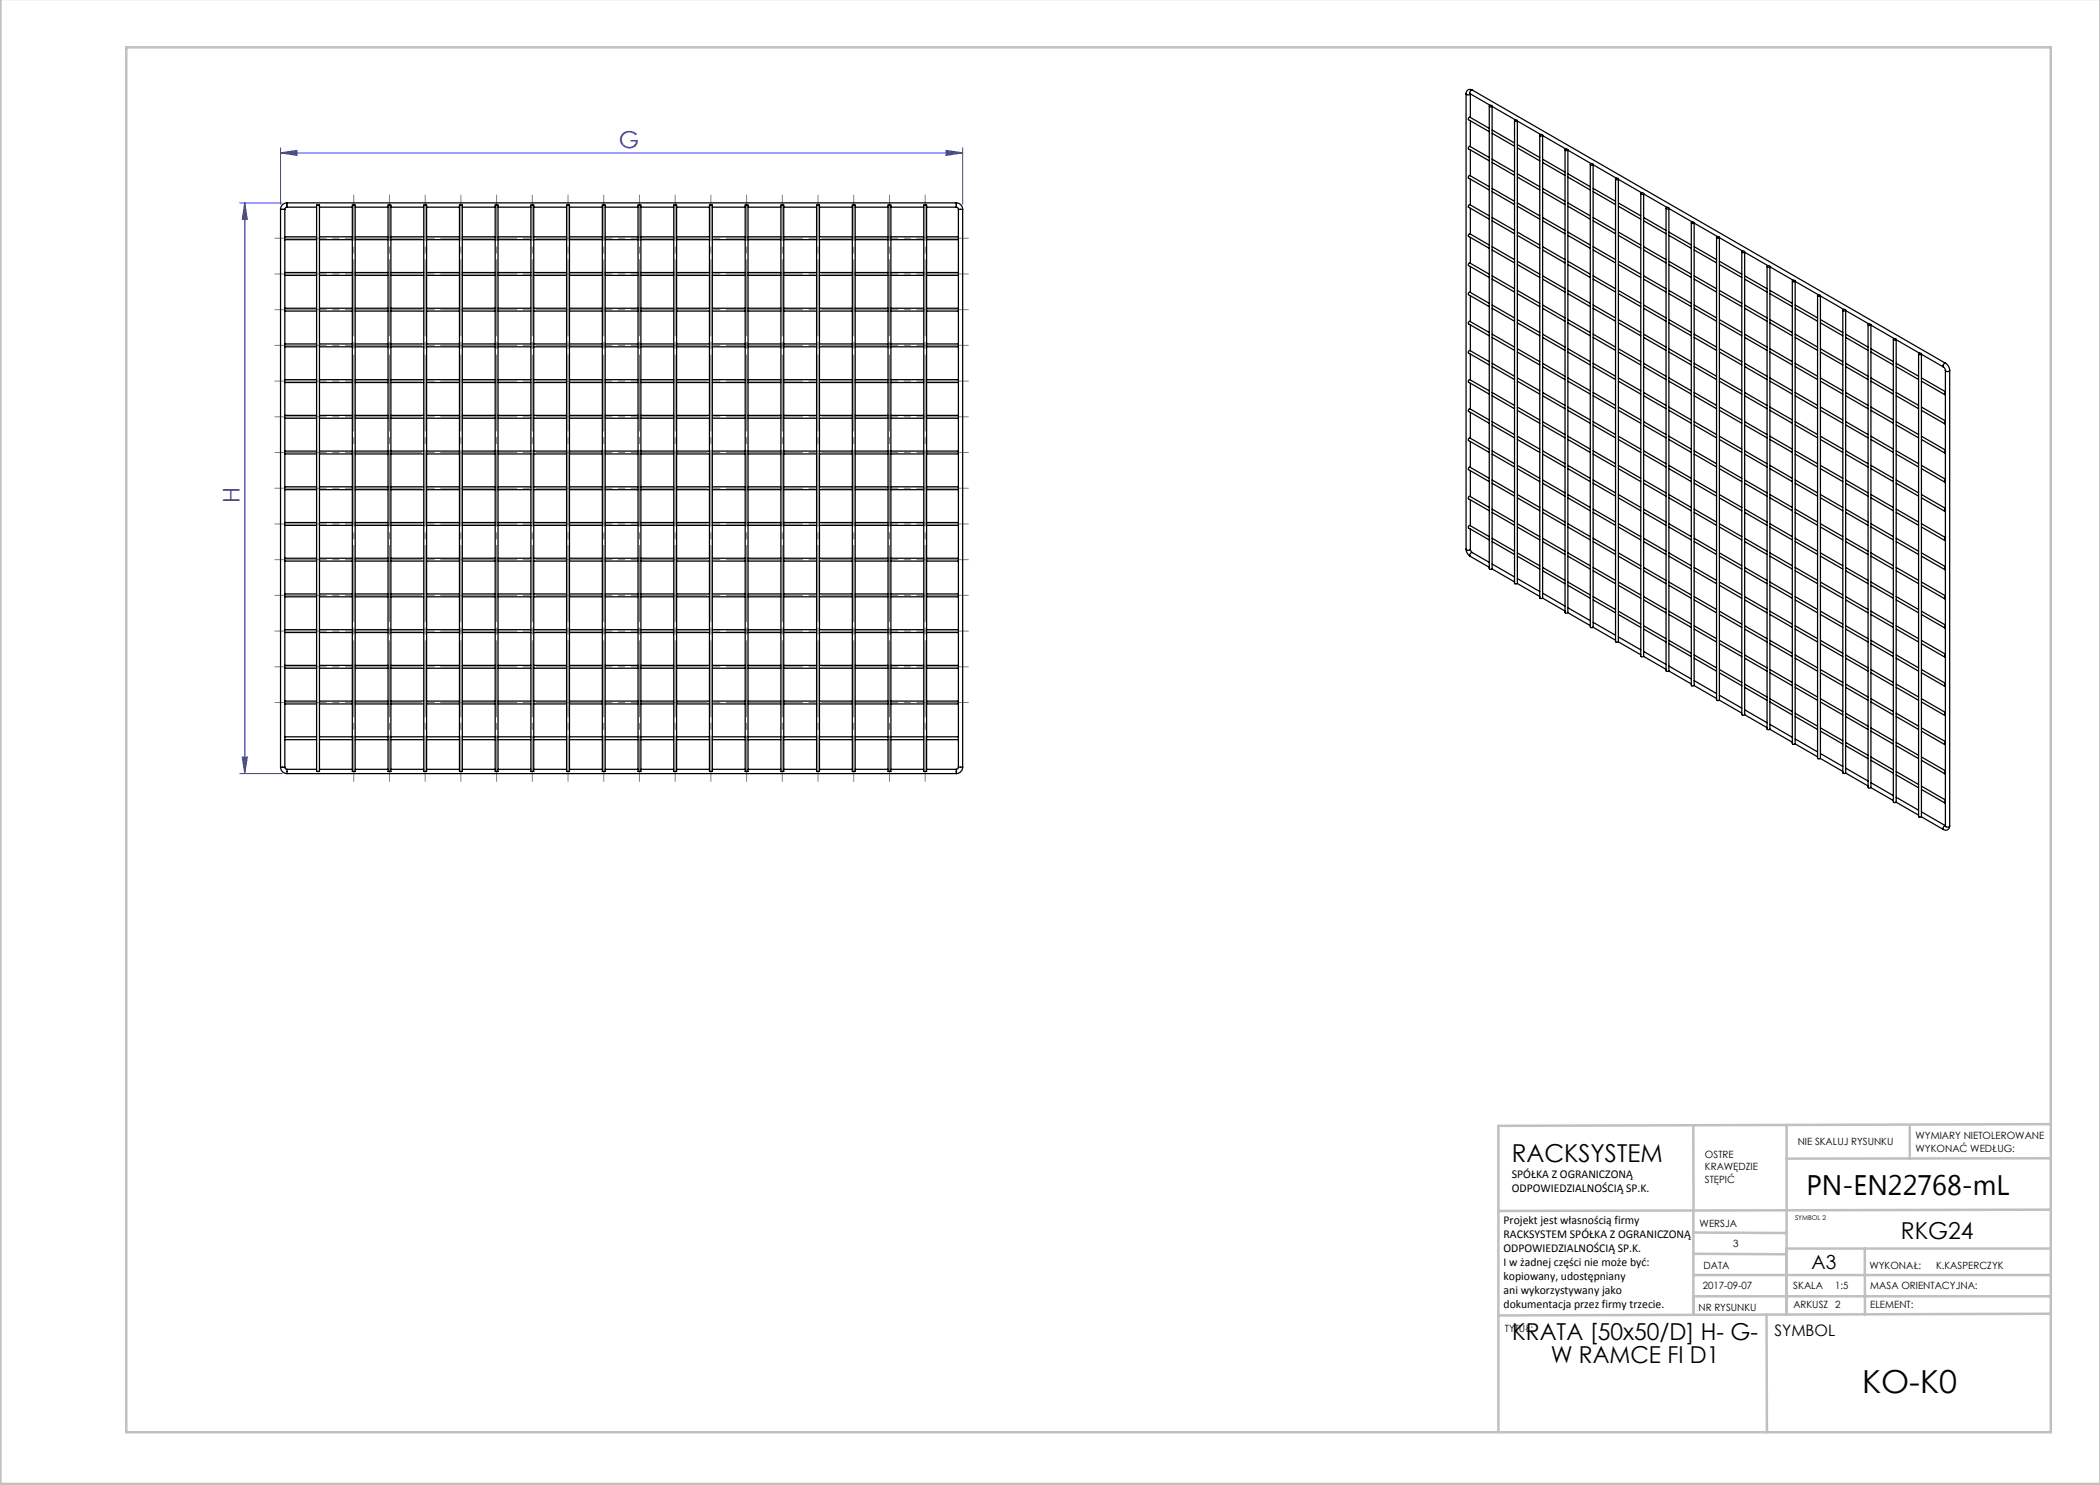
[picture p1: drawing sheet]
<svg xmlns="http://www.w3.org/2000/svg" width="420mm" height="297mm" viewBox="0 0 420 297" stroke-linecap="round" stroke-linejoin="round" font-family="sans-serif">
<g fill="none" stroke="#c0c0c0" stroke-width=".5">
<path d="M.1 -.1v296.9h419.9M25.2 9.5h385v276.9h-385zM338.7 225.2v16.9M357.3 225v37.9M382 225.4v6.3M410.1 224.8l-110.4 .4v61.2M410.1 231.7h-52.8M338.7 259.3h71.5M338.7 255h71.5M338.7 250.8l18.6 .1M338.7 246.5l18.6 .1M338.7 242.1v20.9"/>
<path d="M373 249.7v13.2M410.1 241.9l-110.4 .3M410.2 249.7h-52.9v13.2M353.3 262.9l.1 23.5M410.2 262.7l-110.5 .4"/>
</g>
<path d="M56.1 30.6l3.3-.5v1zM56.1 29.6v11.3M56.1 30.6h136.4M189.2 30.1l3.3 .5-3.3 .5zM192.5 29.6v11.3M48 40.6h8.4M49 40.6v114.1M49 40.6l.5 3.3h-1.1zM48 154.7h8.4M48.4 151.4h1.1l-.5 3.3z" fill="none" stroke="#00f" stroke-width=".2"/>
<g fill="none" stroke="#808080" stroke-width=".2" stroke-dasharray="15.2 1.3 1.3 1.3" stroke-dashoffset="6.1">
<path d="M70.7 156.3v-117.3M77.9 156.3v-117.3M85 156.3v-117.3M92.2 156.3v-117.3M99.3 156.3v-117.3M106.5 156.3v-117.3M113.6 156.3v-117.3M120.7 156.3v-117.3M127.9 156.3v-117.3M135 156.3v-117.3M142.2 156.3v-117.3M149.3 156.3v-117.3"/>
<path d="M156.5 156.3v-117.3M163.6 156.3v-117.3M170.7 156.3v-117.3M177.9 156.3v-117.3M185 156.3v-117.3"/>
</g>
<g fill="none" stroke="#808080" stroke-width=".2" stroke-dasharray="15.2 1.3 1.3 1.3" stroke-dashoffset="4.9">
<path d="M55 54.8h138.7M55 47.6h138.7M55 76.2h138.7M55 69.1h138.7M55 61.9h138.7M55 97.6h138.7M55 90.5h138.7M55 83.4h138.7M55 119.1h138.7M55 111.9h138.7M55 104.8h138.7M55 133.4h138.7"/>
<path d="M55 126.2h138.7M55 140.5h138.7"/>
</g>
<g fill="#00f">
<path d="M56.1 30.6l3.3-.5v1zM189.2 30.1l3.3 .5-3.3 .5z"/>
<path d="M48.4 151.4h1.1l-.5 3.3zM49 40.6l.5 3.3h-1.1z"/>
</g>
<g fill="none" stroke="#000" stroke-width=".25">
<path d="M293.2 18.7a.51 .51 0 0 0 .9 .1v4.7M293.2 18.7v91.1M294 18.7v.1M294 18.8l4 2.3M294.5 18a.79 .79 0 0 0-.9 0 .79 .79 0 0 0-.4 .7M294.5 18a.49 .49 0 0 0-.5 .8M294.5 18l94.6 54.7M294.1 24.2v5.1M294.1 30v5.2M294.1 35.8v5.2M297.9 21.2v92.5a.33 .33 0 0 0 .5 0v-92.5M297.9 37.3l-3.9-2.2a.33 .33 0 0 0-.3 .5l4.2 2.4"/>
<path d="M297.9 31.5l-3.9-2.2a.33 .33 0 0 0-.3 .5l4.2 2.4M297.9 25.7l-3.9-2.3a.33 .33 0 0 0-.3 .5l4.2 2.4M297.9 21.2a.25 .25 0 0 1 .3-.2 .25 .25 0 0 1 .1 .3h-.4zM298.4 21.3l4.7 2.7M298.4 37.7l4.5 2.6M298.4 38.3l4.5 2.6M298.4 31.8l4.5 2.6M298.4 32.5l4.5 2.6M298.4 26l4.5 2.6M298.4 26.7l4.5 2.6M302.9 24.1v92.5a.33 .33 0 0 0 .6 0v-92.5M302.9 24.1a.25 .25 0 0 1 .3-.2 .25 .25 0 0 1 .2 .3l-.3 .1z"/>
<path d="M303.5 24.2l4.6 2.7M303.5 34.8l4.5 2.5M303.5 35.4l4.5 2.6M303.5 28.9l4.5 2.6M303.5 29.6l4.5 2.6M308 27v92.5a.33 .33 0 0 0 .5 0v-92.5M308 27a.25 .25 0 0 1 .3-.1 .25 .25 0 0 1 .1 .3h-.3zM308.5 27.1l4.7 2.7M308.5 37.7l4.5 2.6M308.5 38.3l4.5 2.6M308.5 31.8l4.5 2.6M308.5 32.5l4.5 2.6"/>
<path d="M313 30v92.5a.33 .33 0 0 0 .6 0v-92.5M313 29.9a.25 .25 0 0 1 .3-.1 .25 .25 0 0 1 .2 .3h-.4zM313.6 30l4.6 2.7M313.6 34.8l4.5 2.5M313.6 35.4l4.5 2.6M318.1 32.9v92.5a.33 .33 0 0 0 .5 0v-92.5M318.1 32.8a.25 .25 0 0 1 .3-.1 .25 .25 0 0 1 .1 .3h-.4zM318.6 33l4.7 2.6M318.6 37.7l4.5 2.6M318.6 38.3l4.5 2.6M323.1 35.8v92.5a.33 .33 0 0 0 .6 0v-92.5M323.1 35.7a.25 .25 0 0 1 .3-.1 .25 .25 0 0 1 .2 .3h-.4z"/>
<path d="M323.7 35.9l4.6 2.7M328.2 38.7v92.5a.33 .33 0 0 0 .5 0v-92.5M328.2 38.6a.25 .25 0 0 1 .3-.1 .25 .25 0 0 1 .1 .3h-.4zM328.7 38.8l4.7 2.7M56.1 41.9h.9M56.1 41.9v111.5M57 54.5v.6M57 47.4v.5M57 41.9v5.5M57 47.9v6.6M57 55.1v6.5M57 54.5h6.3"/>
<path d="M57 55.1h6.3M57 47.4h6.3M57 47.9h6.3M57.4 41.4l-.3 .2-.1 .3M57.4 40.6a1.29 1.29 0 0 0-1.3 1.3M57.4 40.6v.8M57.4 40.6h133.9M57.4 41.4h5.9M63.3 41h.6v113.3h-.6zM63.9 41.4h6.6M63.9 54.5h6.6M63.9 55.1h6.6"/>
<path d="M63.9 47.4h6.6M63.9 47.9h6.6M70.5 41h.5v113.3h-.5zM71 41.4h6.6M71 54.5h6.6M71 55.1h6.6M71 47.4h6.6M71 47.9h6.6M77.6 41h.6v113.3h-.6zM78.2 41.4h6.6M78.2 54.5h6.6M78.2 55.1h6.6"/>
<path d="M78.2 47.4h6.6M78.2 47.9h6.6M84.8 41h.5v113.3h-.5zM85.3 41.4h6.6M85.3 54.5h6.6M85.3 55.1h6.6M85.3 47.4h6.6M85.3 47.9h6.6M91.9 41h.6v113.3h-.6zM92.5 41.4h6.5M92.5 54.5h6.5M92.5 55.1h6.5"/>
<path d="M92.5 47.4h6.5M92.5 47.9h6.5M99 41h.6v113.3h-.6zM99.6 41.4h6.6M99.6 54.5h6.6M99.6 55.1h6.6M99.6 47.4h6.6M99.6 47.9h6.6M106.2 41h.5v113.3h-.5zM106.7 41.4h6.6M106.7 54.5h6.6M106.7 55.1h6.6"/>
<path d="M106.7 47.4h6.6M106.7 47.9h6.6M113.3 41h.6v113.3h-.6zM113.9 41.4h6.6M113.9 54.5h6.6M113.9 55.1h6.6M113.9 47.4h6.6M113.9 47.9h6.6M120.5 41h.5v113.3h-.5zM121 41.4h6.6M121 54.5h6.6M121 55.1h6.6"/>
<path d="M121 47.4h6.6M121 47.9h6.6M127.6 41h.6v113.3h-.6zM128.2 41.4h6.6M128.2 54.5h6.6M128.2 55.1h6.6M128.2 47.4h6.6M128.2 47.9h6.6M134.8 41h.5v113.3h-.5zM135.3 41.4h6.6M135.3 54.5h6.6M135.3 55.1h6.6"/>
<path d="M135.3 47.4h6.6M135.3 47.9h6.6M141.9 41h.6v113.3h-.6zM142.5 41.4h6.5M142.5 54.5h6.5M142.5 55.1h6.5M142.5 47.4h6.5M142.5 47.9h6.5M149 41h.6v113.3h-.6zM149.6 41.4h6.6M149.6 54.5h6.6M149.6 55.1h6.6"/>
<path d="M149.6 47.4h6.6M149.6 47.9h6.6M156.2 41h.5v113.3h-.5zM156.7 41.4h6.6M156.7 54.5h6.6M156.7 55.1h6.6M156.7 47.4h6.6M156.7 47.9h6.6M163.3 41h.6v113.3h-.6zM163.9 41.4h6.6M163.9 54.5h6.6M163.9 55.1h6.6"/>
<path d="M163.9 47.4h6.6M163.9 47.9h6.6M170.5 41h.5v113.3h-.5zM171 41.4h6.6M171 54.5h6.6M171 55.1h6.6M171 47.4h6.6M171 47.9h6.6M177.6 41h.6v113.3h-.6zM178.2 41.4h6.6M178.2 54.5h6.6M178.2 55.1h6.6"/>
<path d="M178.2 47.4h6.6M178.2 47.9h6.6M184.8 41h.5v113.3h-.5zM185.3 41.4h6M185.3 54.5h6.4M185.3 55.1h6.4M185.3 47.4h6.4M185.3 47.9h6.4M191.3 41.4l.3 .2 .1 .3M191.3 40.6a1.29 1.29 0 0 1 1.2 1.3M191.3 40.6v.8M191.7 54.5v.6"/>
<path d="M191.7 47.4v.5M191.7 41.9h.8M191.7 41.9v5.5M191.7 47.9v6.6M191.7 55.1v6.5M192.5 41.9v111.5M294.1 41.7v5.1M294.1 47.5v5.2M294.1 53.3v5.2M294.1 59.2v5.1M297.9 54.8l-3.9-2.2a.33 .33 0 0 0-.3 .5l4.2 2.4M297.9 49l-3.9-2.2a.33 .33 0 0 0-.3 .5l4.2 2.4"/>
<path d="M297.9 43.2l-3.9-2.3a.33 .33 0 0 0-.3 .5l4.2 2.4M298.4 55.2l4.5 2.6M298.4 55.8l4.5 2.6M298.4 49.3l4.5 2.6M298.4 50l4.5 2.6M298.4 43.5l4.5 2.6M298.4 44.2l4.5 2.6M303.5 58.1l4.5 2.6M303.5 58.7l4.5 2.6M303.5 52.3l4.5 2.5M303.5 52.9l4.5 2.6M303.5 46.4l4.5 2.6"/>
<path d="M303.5 47.1l4.5 2.6M303.5 40.6l4.5 2.6M303.5 41.2l4.5 2.6M308.5 55.2l4.5 2.6M308.5 55.8l4.5 2.6M308.5 49.3l4.5 2.6M308.5 50l4.5 2.6M308.5 43.5l4.5 2.6M308.5 44.2l4.5 2.6M313.6 58.1l4.5 2.6M313.6 58.7l4.5 2.6M313.6 52.3l4.5 2.5"/>
<path d="M313.6 52.9l4.5 2.6M313.6 46.4l4.5 2.6M313.6 47.1l4.5 2.6M313.6 40.6l4.5 2.6M313.6 41.2l4.5 2.6M318.6 55.2l4.5 2.6M318.6 55.8l4.5 2.6M318.6 49.3l4.5 2.6M318.6 50l4.5 2.6M318.6 43.5l4.5 2.6M318.6 44.2l4.5 2.5M323.7 58.1l4.5 2.6"/>
<path d="M323.7 58.7l4.5 2.6M323.7 52.3l4.5 2.5M323.7 52.9l4.5 2.6M323.7 46.4l4.5 2.6M323.7 47.1l4.5 2.6M323.7 40.6l4.5 2.6M323.7 41.2l4.5 2.6M328.7 55.2l4.5 2.6M328.7 55.8l4.5 2.6M328.7 49.3l4.5 2.6M328.7 50l4.5 2.6M328.7 43.5l4.5 2.6"/>
<path d="M328.7 44.2l4.5 2.5M333.2 41.6v92.5a.33 .33 0 0 0 .6 0v-92.5M333.2 41.6a.25 .25 0 0 1 .3-.2 .25 .25 0 0 1 .2 .3h-.4zM333.8 41.7l4.6 2.7M333.8 58.1l4.5 2.6M333.8 58.7l4.5 2.6M333.8 52.3l4.5 2.5M333.8 52.9l4.5 2.6M333.8 46.4l4.5 2.6M333.8 47.1l4.5 2.6M338.3 44.5v92.5a.33 .33 0 0 0 .5 0v-92.5M338.3 44.5a.25 .25 0 0 1 .3-.1 .25 .25 0 0 1 .1 .3h-.4z"/>
<path d="M338.8 44.6l4.7 2.7M338.8 55.2l4.5 2.6M338.8 55.8l4.5 2.6M338.8 49.3l4.5 2.6M338.8 50l4.5 2.6M343.3 47.5v92.5a.33 .33 0 0 0 .6 0v-92.5M343.3 47.4a.25 .25 0 0 1 .3-.1 .25 .25 0 0 1 .2 .3h-.4zM343.9 47.5l4.6 2.7M343.9 58.1l4.5 2.6M343.9 58.7l4.5 2.6M343.9 52.2l4.5 2.6M343.9 52.9l4.5 2.6"/>
<path d="M348.4 50.4v92.5a.33 .33 0 0 0 .5 0v-92.5M348.4 50.3a.25 .25 0 0 1 .3-.1 .25 .25 0 0 1 .1 .3h-.4zM348.9 50.4l4.7 2.7M348.9 55.2l4.5 2.6M348.9 55.8l4.5 2.6M353.4 53.3v92.5a.33 .33 0 0 0 .6 0v-92.5M353.4 53.2a.25 .25 0 0 1 .3-.1 .25 .25 0 0 1 .2 .3h-.3zM354 53.4l4.6 2.7M354 58.1l4.5 2.6M354 58.7l4.5 2.6M358.5 56.2v92.5a.33 .33 0 0 0 .5 0v-92.5M358.5 56.1a.25 .25 0 0 1 .3-.1 .25 .25 0 0 1 .1 .3l-.3 .1z"/>
<path d="M359 56.3l4.7 2.7M363.5 59.1v92.5a.33 .33 0 0 0 .6 0v-92.5M363.5 59.1a.25 .25 0 0 1 .3-.2 .25 .25 0 0 1 .2 .3h-.4zM364.1 59.2l4.6 2.7M57 75.9v.6M57 68.8v.6M57 61.6v.6M57 62.2v6.6M57 69.4v6.5M57 76.5v6.6M57 75.9h6.3M57 76.5h6.3"/>
<path d="M57 68.8h6.3M57 69.4h6.3M57 61.6h6.3M57 62.2h6.3M63.9 75.9h6.6M63.9 76.5h6.6M63.9 68.8h6.6M63.9 69.4h6.6M63.9 61.6h6.6M63.9 62.2h6.6M71 75.9h6.6M71 76.5h6.6"/>
<path d="M71 68.8h6.6M71 69.4h6.6M71 61.6h6.6M71 62.2h6.6M78.2 75.9h6.6M78.2 76.5h6.6M78.2 68.8h6.6M78.2 69.4h6.6M78.2 61.6h6.6M78.2 62.2h6.6M85.3 75.9h6.6M85.3 76.5h6.6"/>
<path d="M85.3 68.8h6.6M85.3 69.4h6.6M85.3 61.6h6.6M85.3 62.2h6.6M92.5 75.9h6.5M92.5 76.5h6.5M92.5 68.8h6.5M92.5 69.4h6.5M92.5 61.6h6.5M92.5 62.2h6.5M99.6 75.9h6.6M99.6 76.5h6.6"/>
<path d="M99.6 68.8h6.6M99.6 69.4h6.6M99.6 61.6h6.6M99.6 62.2h6.6M106.7 75.9h6.6M106.7 76.5h6.6M106.7 68.8h6.6M106.7 69.4h6.6M106.7 61.6h6.6M106.7 62.2h6.6M113.9 75.9h6.6M113.9 76.5h6.6"/>
<path d="M113.9 68.8h6.6M113.9 69.4h6.6M113.9 61.6h6.6M113.9 62.2h6.6M121 75.9h6.6M121 76.5h6.6M121 68.8h6.6M121 69.4h6.6M121 61.6h6.6M121 62.2h6.6M128.2 75.9h6.6M128.2 76.5h6.6"/>
<path d="M128.2 68.8h6.6M128.2 69.4h6.6M128.2 61.6h6.6M128.2 62.2h6.6M135.3 75.9h6.6M135.3 76.5h6.6M135.3 68.8h6.6M135.3 69.4h6.6M135.3 61.6h6.6M135.3 62.2h6.6M142.5 75.9h6.5M142.5 76.5h6.5"/>
<path d="M142.5 68.8h6.5M142.5 69.4h6.5M142.5 61.6h6.5M142.5 62.2h6.5M149.6 75.9h6.6M149.6 76.5h6.6M149.6 68.8h6.6M149.6 69.4h6.6M149.6 61.6h6.6M149.6 62.2h6.6M156.7 75.9h6.6M156.7 76.5h6.6"/>
<path d="M156.7 68.8h6.6M156.7 69.4h6.6M156.7 61.6h6.6M156.7 62.2h6.6M163.9 75.9h6.6M163.9 76.5h6.6M163.9 68.8h6.6M163.9 69.4h6.6M163.9 61.6h6.6M163.9 62.2h6.6M171 75.9h6.6M171 76.5h6.6"/>
<path d="M171 68.8h6.6M171 69.4h6.6M171 61.6h6.6M171 62.2h6.6M178.2 75.9h6.6M178.2 76.5h6.6M178.2 68.8h6.6M178.2 69.4h6.6M178.2 61.6h6.6M178.2 62.2h6.6M185.3 75.9h6.4M185.3 76.5h6.4"/>
<path d="M185.3 68.8h6.4M185.3 69.4h6.4M185.3 61.6h6.4M185.3 62.2h6.4M191.7 75.9v.6M191.7 68.8v.6M191.7 61.6v.6M191.7 62.2v6.6M191.7 69.4v6.5M191.7 76.5v6.6M294.1 65v5.2M294.1 70.8v5.2"/>
<path d="M294.1 76.6v5.2M297.9 78.2l-3.9-2.3a.33 .33 0 0 0-.3 .5l4.2 2.4M297.9 72.3l-3.9-2.2a.33 .33 0 0 0-.3 .5l4.2 2.4M297.9 66.5l-3.9-2.2a.33 .33 0 0 0-.3 .5l4.2 2.4M297.9 60.7l-3.9-2.3a.33 .33 0 0 0-.3 .5l4.2 2.4M298.4 78.5l4.5 2.6M298.4 79.2l4.5 2.5M298.4 72.7l4.5 2.6M298.4 73.3l4.5 2.6M298.4 66.8l4.5 2.6M298.4 67.5l4.5 2.6M298.4 61l4.5 2.6"/>
<path d="M298.4 61.7l4.5 2.5M303.5 75.6l4.5 2.6M303.5 76.2l4.5 2.6M303.5 69.8l4.5 2.5M303.5 70.4l4.5 2.6M303.5 63.9l4.5 2.6M303.5 64.6l4.5 2.6M308.5 78.5l4.5 2.6M308.5 79.2l4.5 2.5M308.5 72.7l4.5 2.6M308.5 73.3l4.5 2.6M308.5 66.8l4.5 2.6"/>
<path d="M308.5 67.5l4.5 2.6M308.5 61l4.5 2.6M308.5 61.7l4.5 2.5M313.6 75.6l4.5 2.6M313.6 76.2l4.5 2.6M313.6 69.7l4.5 2.6M313.6 70.4l4.5 2.6M313.6 63.9l4.5 2.6M313.6 64.6l4.5 2.6M318.6 78.5l4.5 2.6M318.6 79.2l4.5 2.5M318.6 72.7l4.5 2.6"/>
<path d="M318.6 73.3l4.5 2.6M318.6 66.8l4.5 2.6M318.6 67.5l4.5 2.6M318.6 61l4.5 2.6M318.6 61.7l4.5 2.5M323.7 75.6l4.5 2.6M323.7 76.2l4.5 2.6M323.7 69.7l4.5 2.6M323.7 70.4l4.5 2.6M323.7 63.9l4.5 2.6M323.7 64.6l4.5 2.6M328.7 78.5l4.5 2.6"/>
<path d="M328.7 79.2l4.5 2.5M328.7 72.7l4.5 2.6M328.7 73.3l4.5 2.6M328.7 66.8l4.5 2.6M328.7 67.5l4.5 2.6M328.7 61l4.5 2.6M328.7 61.7l4.5 2.5M333.8 75.6l4.5 2.6M333.8 76.2l4.5 2.6M333.8 69.7l4.5 2.6M333.8 70.4l4.5 2.6M333.8 63.9l4.5 2.6"/>
<path d="M333.8 64.6l4.5 2.6M338.8 78.5l4.5 2.6M338.8 79.2l4.5 2.5M338.8 72.7l4.5 2.5M338.8 73.3l4.5 2.6M338.8 66.8l4.5 2.6M338.8 67.5l4.5 2.6M338.8 61l4.5 2.6M338.8 61.7l4.5 2.5M343.9 75.6l4.5 2.6M343.9 76.2l4.5 2.6M343.9 69.7l4.5 2.6"/>
<path d="M343.9 70.4l4.5 2.6M343.9 63.9l4.5 2.6M343.9 64.6l4.5 2.6M348.9 78.5l4.5 2.6M348.9 79.2l4.5 2.5M348.9 72.7l4.5 2.5M348.9 73.3l4.5 2.6M348.9 66.8l4.5 2.6M348.9 67.5l4.5 2.6M348.9 61l4.5 2.6M348.9 61.7l4.5 2.5M354 75.6l4.5 2.6"/>
<path d="M354 76.2l4.5 2.6M354 69.7l4.5 2.6M354 70.4l4.5 2.6M354 63.9l4.5 2.6M354 64.6l4.5 2.6M359 78.5l4.5 2.6M359 79.2l4.5 2.5M359 72.7l4.5 2.5M359 73.3l4.5 2.6M359 66.8l4.5 2.6M359 67.5l4.5 2.6M359 61l4.5 2.6"/>
<path d="M359 61.7l4.5 2.5M364.1 75.6l4.5 2.6M364.1 76.2l4.5 2.6M364.1 69.7l4.5 2.6M364.1 70.4l4.5 2.6M364.1 63.9l4.5 2.6M364.1 64.6l4.5 2.6M368.6 62v92.5a.33 .33 0 0 0 .5 0v-92.5M368.6 62a.25 .25 0 0 1 .3-.1 .25 .25 0 0 1 .2 .3h-.5zM369.1 62.1l4.7 2.7M369.1 78.5l4.5 2.6M369.1 79.2l4.5 2.5"/>
<path d="M369.1 72.7l4.5 2.5M369.1 73.3l4.5 2.6M369.1 66.8l4.5 2.6M369.1 67.5l4.5 2.6M373.6 65v92.5a.33 .33 0 0 0 .6 0v-92.5M373.6 64.9a.25 .25 0 0 1 .4-.1 .25 .25 0 0 1 .1 .3h-.4zM374.2 65l4.6 2.7M374.2 75.6l4.5 2.6M374.2 76.2l4.5 2.6M374.2 69.7l4.5 2.6M374.2 70.4l4.5 2.6M378.7 67.9v92.5a.33 .33 0 0 0 .5 0v-92.5"/>
<path d="M378.7 67.8a.25 .25 0 0 1 .3-.1 .25 .25 0 0 1 .2 .3h-.5zM379.2 67.9l4.7 2.7M379.2 78.5l4.5 2.6M379.2 79.2l4.5 2.5M379.2 72.7l4.5 2.5M379.2 73.3l4.5 2.6M383.7 70.8v92.5a.33 .33 0 0 0 .6 0v-92.5M383.7 70.7a.25 .25 0 0 1 .4-.1 .25 .25 0 0 1 .1 .3h-.4zM384.3 70.9l4.4 2.5M384.3 75.6l4.8 2.7M384.3 76.2l4.7 2.7M388.7 73.4l.4 .7"/>
<path d="M389.1 78.5a.23 .23 0 0 0-.2 .2 .23 .23 0 0 0 .2 .2M389.1 74.1v91.1M389.1 72.7a.49 .49 0 0 0-.4 .7M389.1 72.7a1.76 1.76 0 0 1 .8 1.4M389.9 74.1a.49 .49 0 0 1-.8 0M389.9 74.1v91.1M57 97.4v.5M57 90.2v.6M57 83.1v.5M57 83.6v6.6M57 90.8v6.6M57 97.9v6.6"/>
<path d="M57 97.4h6.3M57 97.9h6.3M57 90.2h6.3M57 90.8h6.3M57 83.1h6.3M57 83.6h6.3M63.9 97.4h6.6M63.9 97.9h6.6M63.9 90.2h6.6M63.9 90.8h6.6M63.9 83.1h6.6M63.9 83.6h6.6"/>
<path d="M71 97.4h6.6M71 97.9h6.6M71 90.2h6.6M71 90.8h6.6M71 83.1h6.6M71 83.6h6.6M78.2 97.4h6.6M78.2 97.9h6.6M78.2 90.2h6.6M78.2 90.8h6.6M78.2 83.1h6.6M78.2 83.6h6.6"/>
<path d="M85.3 97.4h6.6M85.3 97.9h6.6M85.3 90.2h6.6M85.3 90.8h6.6M85.3 83.1h6.6M85.3 83.6h6.6M92.5 97.4h6.5M92.5 97.9h6.5M92.5 90.2h6.5M92.5 90.8h6.5M92.5 83.1h6.5M92.5 83.6h6.5"/>
<path d="M99.6 97.4h6.6M99.6 97.9h6.6M99.6 90.2h6.6M99.6 90.8h6.6M99.6 83.1h6.6M99.6 83.6h6.6M106.7 97.4h6.6M106.7 97.9h6.6M106.7 90.2h6.6M106.7 90.8h6.6M106.7 83.1h6.6M106.7 83.6h6.6"/>
<path d="M113.9 97.4h6.6M113.9 97.9h6.6M113.9 90.2h6.6M113.9 90.8h6.6M113.9 83.1h6.6M113.9 83.6h6.6M121 97.4h6.6M121 97.9h6.6M121 90.2h6.6M121 90.8h6.6M121 83.1h6.6M121 83.6h6.6"/>
<path d="M128.2 97.4h6.6M128.2 97.9h6.6M128.2 90.2h6.6M128.2 90.8h6.6M128.2 83.1h6.6M128.2 83.6h6.6M135.3 97.4h6.6M135.3 97.9h6.6M135.3 90.2h6.6M135.3 90.8h6.6M135.3 83.1h6.6M135.3 83.6h6.6"/>
<path d="M142.5 97.4h6.5M142.5 97.9h6.5M142.5 90.2h6.5M142.5 90.8h6.5M142.5 83.1h6.5M142.5 83.6h6.5M149.6 97.4h6.6M149.6 97.9h6.6M149.6 90.2h6.6M149.6 90.8h6.6M149.6 83.1h6.6M149.6 83.6h6.6"/>
<path d="M156.7 97.4h6.6M156.7 97.9h6.6M156.7 90.2h6.6M156.7 90.8h6.6M156.7 83.1h6.6M156.7 83.6h6.6M163.9 97.4h6.6M163.9 97.9h6.6M163.9 90.2h6.6M163.9 90.8h6.6M163.9 83.1h6.6M163.9 83.6h6.6"/>
<path d="M171 97.4h6.6M171 97.9h6.6M171 90.2h6.6M171 90.8h6.6M171 83.1h6.6M171 83.6h6.6M178.2 97.4h6.6M178.2 97.9h6.6M178.2 90.2h6.6M178.2 90.8h6.6M178.2 83.1h6.6M178.2 83.6h6.6"/>
<path d="M185.3 97.4h6.4M185.3 97.9h6.4M185.3 90.2h6.4M185.3 90.8h6.4M185.3 83.1h6.4M185.3 83.6h6.4M191.7 97.4v.5M191.7 90.2v.6M191.7 83.1v.5M191.7 83.6v6.6M191.7 90.8v6.6M191.7 97.9v6.6"/>
<path d="M294.1 82.5v5.2M294.1 88.3v5.2M294.1 94.1v5.2M294.1 100v5.1M297.9 95.7l-3.9-2.3a.33 .33 0 0 0-.3 .5l4.2 2.4M297.9 89.8l-3.9-2.2a.33 .33 0 0 0-.3 .5l4.2 2.4M297.9 84l-3.9-2.2a.33 .33 0 0 0-.3 .5l4.2 2.4M298.4 96l4.5 2.6M298.4 96.7l4.5 2.5M298.4 90.2l4.5 2.6M298.4 90.8l4.5 2.6M298.4 84.3l4.5 2.6"/>
<path d="M298.4 85l4.5 2.6M303.5 98.9l4.5 2.6M303.5 99.6l4.5 2.6M303.5 93.1l4.5 2.6M303.5 93.7l4.5 2.6M303.5 87.2l4.5 2.6M303.5 87.9l4.5 2.6M303.5 81.4l4.5 2.6M303.5 82.1l4.5 2.6M308.5 96l4.5 2.6M308.5 96.7l4.5 2.5M308.5 90.2l4.5 2.6"/>
<path d="M308.5 90.8l4.5 2.6M308.5 84.3l4.5 2.6M308.5 85l4.5 2.6M313.6 98.9l4.5 2.6M313.6 99.6l4.5 2.6M313.6 93.1l4.5 2.6M313.6 93.7l4.5 2.6M313.6 87.2l4.5 2.6M313.6 87.9l4.5 2.6M313.6 81.4l4.5 2.6M313.6 82.1l4.5 2.6M318.6 96l4.5 2.6"/>
<path d="M318.6 96.7l4.5 2.5M318.6 90.2l4.5 2.5M318.6 90.8l4.5 2.6M318.6 84.3l4.5 2.6M318.6 85l4.5 2.6M323.7 98.9l4.5 2.6M323.7 99.6l4.5 2.6M323.7 93.1l4.5 2.6M323.7 93.7l4.5 2.6M323.7 87.2l4.5 2.6M323.7 87.9l4.5 2.6M323.7 81.4l4.5 2.6"/>
<path d="M323.7 82.1l4.5 2.6M328.7 96l4.5 2.6M328.7 96.7l4.5 2.5M328.7 90.2l4.5 2.5M328.7 90.8l4.5 2.6M328.7 84.3l4.5 2.6M328.7 85l4.5 2.6M333.8 98.9l4.5 2.6M333.8 99.6l4.5 2.6M333.8 93.1l4.5 2.6M333.8 93.7l4.5 2.6M333.8 87.2l4.5 2.6"/>
<path d="M333.8 87.9l4.5 2.6M333.8 81.4l4.5 2.6M333.8 82.1l4.5 2.6M338.8 96l4.5 2.6M338.8 96.7l4.5 2.5M338.8 90.2l4.5 2.5M338.8 90.8l4.5 2.6M338.8 84.3l4.5 2.6M338.8 85l4.5 2.6M343.9 98.9l4.5 2.6M343.9 99.6l4.5 2.6M343.9 93.1l4.5 2.6"/>
<path d="M343.9 93.7l4.5 2.6M343.9 87.2l4.5 2.6M343.9 87.9l4.5 2.6M343.9 81.4l4.5 2.6M343.9 82.1l4.5 2.6M348.9 96l4.5 2.6M348.9 96.7l4.5 2.5M348.9 90.2l4.5 2.5M348.9 90.8l4.5 2.6M348.9 84.3l4.5 2.6M348.9 85l4.5 2.6M354 98.9l4.5 2.6"/>
<path d="M354 99.6l4.5 2.6M354 93.1l4.5 2.6M354 93.7l4.5 2.6M354 87.2l4.5 2.6M354 87.9l4.5 2.6M354 81.4l4.5 2.6M354 82.1l4.5 2.6M359 96l4.5 2.6M359 96.7l4.5 2.5M359 90.2l4.5 2.5M359 90.8l4.5 2.6M359 84.3l4.5 2.6"/>
<path d="M359 85l4.5 2.6M364.1 98.9l4.5 2.6M364.1 99.6l4.5 2.6M364.1 93.1l4.5 2.6M364.1 93.7l4.5 2.6M364.1 87.2l4.5 2.6M364.1 87.9l4.5 2.6M364.1 81.4l4.5 2.6M364.1 82.1l4.5 2.6M369.1 96l4.5 2.6M369.1 96.7l4.5 2.5M369.1 90.2l4.5 2.5"/>
<path d="M369.1 90.8l4.5 2.6M369.1 84.3l4.5 2.6M369.1 85l4.5 2.6M374.2 98.9l4.5 2.6M374.2 99.6l4.5 2.6M374.2 93.1l4.5 2.6M374.2 93.7l4.5 2.6M374.2 87.2l4.5 2.6M374.2 87.9l4.5 2.6M374.2 81.4l4.5 2.6M374.2 82.1l4.5 2.6M379.2 96l4.5 2.6"/>
<path d="M379.2 96.6l4.5 2.6M379.2 90.2l4.5 2.5M379.2 90.8l4.5 2.6M379.2 84.3l4.5 2.6M379.2 85l4.5 2.6M384.3 98.9l4.8 2.8M384.3 99.6l4.7 2.7M384.3 93.1l4.8 2.7M384.3 93.7l4.7 2.7M384.3 87.2l4.8 2.8M384.3 87.9l4.7 2.7M384.3 81.4l4.8 2.8"/>
<path d="M384.3 82.1l4.7 2.7M389.1 96a.23 .23 0 0 0-.2 .2 .23 .23 0 0 0 .2 .2M389.1 90.1a.23 .23 0 0 0-.2 .3 .23 .23 0 0 0 .2 .2M389.1 84.3a.23 .23 0 0 0-.2 .2 .23 .23 0 0 0 .2 .3M57 118.8v.6M57 111.6v.6M57 104.5v.6M57 105.1v6.5M57 112.2v6.6M57 119.4v6.5M57 118.8h6.3M57 119.4h6.3"/>
<path d="M57 111.6h6.3M57 112.2h6.3M57 104.5h6.3M57 105.1h6.3M63.9 118.8h6.6M63.9 119.4h6.6M63.9 111.6h6.6M63.9 112.2h6.6M63.9 104.5h6.6M63.9 105.1h6.6M71 118.8h6.6M71 119.4h6.6"/>
<path d="M71 111.6h6.6M71 112.2h6.6M71 104.5h6.6M71 105.1h6.6M78.2 118.8h6.6M78.2 119.4h6.6M78.2 111.6h6.6M78.2 112.2h6.6M78.2 104.5h6.6M78.2 105.1h6.6M85.3 118.8h6.6M85.3 119.4h6.6"/>
<path d="M85.3 111.6h6.6M85.3 112.2h6.6M85.3 104.5h6.6M85.3 105.1h6.6M92.5 118.8h6.5M92.5 119.4h6.5M92.5 111.6h6.5M92.5 112.2h6.5M92.5 104.5h6.5M92.5 105.1h6.5M99.6 118.8h6.6M99.6 119.4h6.6"/>
<path d="M99.6 111.6h6.6M99.6 112.2h6.6M99.6 104.5h6.6M99.6 105.1h6.6M106.7 118.8h6.6M106.7 119.4h6.6M106.7 111.6h6.6M106.7 112.2h6.6M106.7 104.5h6.6M106.7 105.1h6.6M113.9 118.8h6.6M113.9 119.4h6.6"/>
<path d="M113.9 111.6h6.6M113.9 112.2h6.6M113.9 104.5h6.6M113.9 105.1h6.6M121 118.8h6.6M121 119.4h6.6M121 111.6h6.6M121 112.2h6.6M121 104.5h6.6M121 105.1h6.6M128.2 118.8h6.6M128.2 119.4h6.6"/>
<path d="M128.2 111.6h6.6M128.2 112.2h6.6M128.2 104.5h6.6M128.2 105.1h6.6M135.3 118.8h6.6M135.3 119.4h6.6M135.3 111.6h6.6M135.3 112.2h6.6M135.3 104.5h6.6M135.3 105.1h6.6M142.5 118.8h6.5M142.5 119.4h6.5"/>
<path d="M142.5 111.6h6.5M142.5 112.2h6.5M142.5 104.5h6.5M142.5 105.1h6.5M149.6 118.8h6.6M149.6 119.4h6.6M149.6 111.6h6.6M149.6 112.2h6.6M149.6 104.5h6.6M149.6 105.1h6.6M156.7 118.8h6.6M156.7 119.4h6.6"/>
<path d="M156.7 111.6h6.6M156.7 112.2h6.6M156.7 104.5h6.6M156.7 105.1h6.6M163.9 118.8h6.6M163.9 119.4h6.6M163.9 111.6h6.6M163.9 112.2h6.6M163.9 104.5h6.6M163.9 105.1h6.6M171 118.8h6.6M171 119.4h6.6"/>
<path d="M171 111.6h6.6M171 112.2h6.6M171 104.5h6.6M171 105.1h6.6M178.2 118.8h6.6M178.2 119.4h6.6M178.2 111.6h6.6M178.2 112.2h6.6M178.2 104.5h6.6M178.2 105.1h6.6M185.3 118.8h6.4M185.3 119.4h6.4"/>
<path d="M185.3 111.6h6.4M185.3 112.2h6.4M185.3 104.5h6.4M185.3 105.1h6.4M191.7 118.8v.6M191.7 111.6v.6M191.7 104.5v.6M191.7 105.1v6.5M191.7 112.2v6.6M191.7 119.4v6.5M293.2 109.8a1.76 1.76 0 0 0 .8 1.5M293.2 109.8a.49 .49 0 0 0 .9 0"/>
<path d="M294 111.3l3.9 2.2M294.1 109.8l.4 .7M294.1 105.8v4M294.5 110.5a.49 .49 0 0 0-.5 .8M294.5 110.5l3.4 2M297.9 107.3l-3.9-2.2a.33 .33 0 0 0-.3 .5l4.2 2.4M297.9 101.5l-3.9-2.2a.33 .33 0 0 0-.3 .5l4.2 2.4M298.4 113.8l4.5 2.6M298.4 112.8l4.5 2.6M298.4 107.7l4.5 2.5M298.4 108.3l4.5 2.6M298.4 101.8l4.5 2.6"/>
<path d="M298.4 102.5l4.5 2.6M303.5 116.7l4.5 2.6M303.5 115.7l4.5 2.6M303.5 110.6l4.5 2.6M303.5 111.2l4.5 2.6M303.5 104.7l4.5 2.6M303.5 105.4l4.5 2.6M308.5 119.6l4.5 2.6M308.5 118.6l4.5 2.6M308.5 113.5l4.5 2.6M308.5 114.2l4.5 2.5M308.5 107.7l4.5 2.5"/>
<path d="M308.5 108.3l4.5 2.6M308.5 101.8l4.5 2.6M308.5 102.5l4.5 2.6M313.6 116.4l4.5 2.6M313.6 117.1l4.5 2.6M313.6 110.6l4.5 2.6M313.6 111.2l4.5 2.6M313.6 104.7l4.5 2.6M313.6 105.4l4.5 2.6M318.6 119.3l4.5 2.6M318.6 120l4.5 2.6M318.6 113.5l4.5 2.6"/>
<path d="M318.6 114.2l4.5 2.5M318.6 107.7l4.5 2.5M318.6 108.3l4.5 2.6M318.6 101.8l4.5 2.6M318.6 102.5l4.5 2.6M323.7 116.4l4.5 2.6M323.7 117.1l4.5 2.6M323.7 110.6l4.5 2.6M323.7 111.2l4.5 2.6M323.7 104.7l4.5 2.6M323.7 105.4l4.5 2.6M328.7 119.3l4.5 2.6"/>
<path d="M328.7 120l4.5 2.6M328.7 113.5l4.5 2.6M328.7 114.2l4.5 2.5M328.7 107.7l4.5 2.5M328.7 108.3l4.5 2.6M328.7 101.8l4.5 2.6M328.7 102.5l4.5 2.6M333.8 116.4l4.5 2.6M333.8 117.1l4.5 2.6M333.8 110.6l4.5 2.6M333.8 111.2l4.5 2.6M333.8 104.7l4.5 2.6"/>
<path d="M333.8 105.4l4.5 2.6M338.8 119.3l4.5 2.6M338.8 120l4.5 2.6M338.8 113.5l4.5 2.6M338.8 114.2l4.5 2.5M338.8 107.7l4.5 2.5M338.8 108.3l4.5 2.6M338.8 101.8l4.5 2.6M338.8 102.5l4.5 2.6M343.9 116.4l4.5 2.6M343.9 117.1l4.5 2.6M343.9 110.6l4.5 2.6"/>
<path d="M343.9 111.2l4.5 2.6M343.9 104.7l4.5 2.6M343.9 105.4l4.5 2.6M348.9 119.3l4.5 2.6M348.9 120l4.5 2.6M348.9 113.5l4.5 2.6M348.9 114.1l4.5 2.6M348.9 107.7l4.5 2.5M348.9 108.3l4.5 2.6M348.9 101.8l4.5 2.6M348.9 102.5l4.5 2.6M354 116.4l4.5 2.6"/>
<path d="M354 117.1l4.5 2.6M354 110.6l4.5 2.6M354 111.2l4.5 2.6M354 104.7l4.5 2.6M354 105.4l4.5 2.6M359 119.3l4.5 2.6M359 120l4.5 2.6M359 113.5l4.5 2.6M359 114.1l4.5 2.6M359 107.7l4.5 2.5M359 108.3l4.5 2.6M359 101.8l4.5 2.6"/>
<path d="M359 102.5l4.5 2.6M364.1 116.4l4.5 2.6M364.1 117.1l4.5 2.6M364.1 110.6l4.5 2.6M364.1 111.2l4.5 2.6M364.1 104.7l4.5 2.6M364.1 105.4l4.5 2.6M369.1 119.3l4.5 2.6M369.1 120l4.5 2.6M369.1 113.5l4.5 2.6M369.1 114.1l4.5 2.6M369.1 107.7l4.5 2.5"/>
<path d="M369.1 108.3l4.5 2.6M369.1 101.8l4.5 2.6M369.1 102.5l4.5 2.6M374.2 116.4l4.5 2.6M374.2 117.1l4.5 2.5M374.2 110.6l4.5 2.6M374.2 111.2l4.5 2.6M374.2 104.7l4.5 2.6M374.2 105.4l4.5 2.6M379.2 119.3l4.5 2.6M379.2 120l4.5 2.6M379.2 113.5l4.5 2.6"/>
<path d="M379.2 114.1l4.5 2.6M379.2 107.7l4.5 2.5M379.2 108.3l4.5 2.6M379.2 101.8l4.5 2.6M379.2 102.5l4.5 2.6M384.3 116.4l4.8 2.8M384.3 117.1l4.7 2.7M384.3 110.6l4.8 2.7M384.3 111.2l4.7 2.7M384.3 104.7l4.8 2.8M384.3 105.4l4.7 2.7M389.1 119.3a.23 .23 0 0 0-.2 .2 .23 .23 0 0 0 .2 .3"/>
<path d="M389.1 113.5a.23 .23 0 0 0-.2 .2 .23 .23 0 0 0 .2 .2M389.1 107.6a.23 .23 0 0 0-.2 .3 .23 .23 0 0 0 .2 .2M389.1 101.8a.23 .23 0 0 0-.2 .2 .23 .23 0 0 0 .2 .3M57 133.1v.5M57 125.9v.6M57 126.5v6.6M57 133.6v6.6M57 133.1h6.3M57 133.6h6.3M57 125.9h6.3M57 126.5h6.3M63.9 133.1h6.6"/>
<path d="M63.9 133.6h6.6M63.9 125.9h6.6M63.9 126.5h6.6M71 133.1h6.6M71 133.6h6.6M71 125.9h6.6M71 126.5h6.6M78.2 133.1h6.6M78.2 133.6h6.6M78.2 125.9h6.6M78.2 126.5h6.6M85.3 133.1h6.6"/>
<path d="M85.3 133.6h6.6M85.3 125.9h6.6M85.3 126.5h6.6M92.5 133.1h6.5M92.5 133.6h6.5M92.5 125.9h6.5M92.5 126.5h6.5M99.6 133.1h6.6M99.6 133.6h6.6M99.6 125.9h6.6M99.6 126.5h6.6M106.7 133.1h6.6"/>
<path d="M106.7 133.6h6.6M106.7 125.9h6.6M106.7 126.5h6.6M113.9 133.1h6.6M113.9 133.6h6.6M113.9 125.9h6.6M113.9 126.5h6.6M121 133.1h6.6M121 133.6h6.6M121 125.9h6.6M121 126.5h6.6M128.2 133.1h6.6"/>
<path d="M128.2 133.6h6.6M128.2 125.9h6.6M128.2 126.5h6.6M135.3 133.1h6.6M135.3 133.6h6.6M135.3 125.9h6.6M135.3 126.5h6.6M142.5 133.1h6.5M142.5 133.6h6.5M142.5 125.9h6.5M142.5 126.5h6.5M149.6 133.1h6.6"/>
<path d="M149.6 133.6h6.6M149.6 125.9h6.6M149.6 126.5h6.6M156.7 133.1h6.6M156.7 133.6h6.6M156.7 125.9h6.6M156.7 126.5h6.6M163.9 133.1h6.6M163.9 133.6h6.6M163.9 125.9h6.6M163.9 126.5h6.6M171 133.1h6.6"/>
<path d="M171 133.6h6.6M171 125.9h6.6M171 126.5h6.6M178.2 133.1h6.6M178.2 133.6h6.6M178.2 125.9h6.6M178.2 126.5h6.6M185.3 133.1h6.4M185.3 133.6h6.4M185.3 125.9h6.4M185.3 126.5h6.4M191.7 133.1v.5"/>
<path d="M191.7 125.9v.6M191.7 126.5v6.6M191.7 133.6v6.6M313.6 122.5l4.5 2.6M313.6 121.6l4.5 2.5M318.6 125.4l4.5 2.6M318.6 124.5l4.5 2.6M323.7 128.4l4.5 2.6M323.7 127.4l4.5 2.6M323.7 122.2l4.5 2.6M323.7 122.9l4.5 2.6M328.7 131.3l4.5 2.6"/>
<path d="M328.7 130.3l4.5 2.6M328.7 125.2l4.5 2.5M328.7 125.8l4.5 2.6M333.8 134.2l4.5 2.6M333.8 133.2l4.5 2.6M333.8 128.1l4.5 2.6M333.8 128.7l4.5 2.6M333.8 122.2l4.5 2.6M333.8 122.9l4.5 2.6M338.8 137.1l4.5 2.6M338.8 136.1l4.5 2.6M338.8 131l4.5 2.6"/>
<path d="M338.8 131.6l4.5 2.6M338.8 125.2l4.5 2.5M338.8 125.8l4.5 2.6M343.9 139l4.5 2.6M343.9 133.9l4.5 2.6M343.9 134.6l4.5 2.5M343.9 128.1l4.5 2.6M343.9 128.7l4.5 2.6M343.9 122.2l4.5 2.6M343.9 122.9l4.5 2.6M348.9 136.8l4.5 2.6M348.9 137.5l4.5 2.6"/>
<path d="M348.9 131l4.5 2.6M348.9 131.6l4.5 2.6M348.9 125.2l4.5 2.5M348.9 125.8l4.5 2.6M354 139.7l4.5 2.6M354 133.9l4.5 2.6M354 134.6l4.5 2.5M354 128.1l4.5 2.6M354 128.7l4.5 2.6M354 122.2l4.5 2.6M354 122.9l4.5 2.6M359 136.8l4.5 2.6"/>
<path d="M359 137.5l4.5 2.6M359 131l4.5 2.6M359 131.6l4.5 2.6M359 125.2l4.5 2.5M359 125.8l4.5 2.6M364.1 139.7l4.5 2.6M364.1 133.9l4.5 2.6M364.1 134.6l4.5 2.5M364.1 128.1l4.5 2.6M364.1 128.7l4.5 2.6M364.1 122.2l4.5 2.6M364.1 122.9l4.5 2.6"/>
<path d="M369.1 136.8l4.5 2.6M369.1 137.5l4.5 2.6M369.1 131l4.5 2.6M369.1 131.6l4.5 2.6M369.1 125.2l4.5 2.5M369.1 125.8l4.5 2.6M374.2 139.7l4.5 2.6M374.2 133.9l4.5 2.6M374.2 134.6l4.5 2.5M374.2 128.1l4.5 2.6M374.2 128.7l4.5 2.6M374.2 122.2l4.5 2.6"/>
<path d="M374.2 122.9l4.5 2.6M379.2 136.8l4.5 2.6M379.2 137.5l4.5 2.6M379.2 131l4.5 2.6M379.2 131.6l4.5 2.6M379.2 125.2l4.5 2.5M379.2 125.8l4.5 2.6M384.3 139.7l4.8 2.8M384.3 133.9l4.8 2.8M384.3 134.6l4.7 2.7M384.3 128.1l4.8 2.7M384.3 128.7l4.7 2.7"/>
<path d="M384.3 122.2l4.8 2.8M384.3 122.9l4.7 2.7M389.1 136.8a.23 .23 0 0 0-.2 .2 .23 .23 0 0 0 .2 .3M389.1 131a.23 .23 0 0 0-.2 .2 .23 .23 0 0 0 .2 .2M389.1 125.1a.23 .23 0 0 0-.2 .3 .23 .23 0 0 0 .2 .2M56.1 153.4a1.29 1.29 0 0 0 1.3 1.3M56.1 153.4h.9M57 153.4l.1 .3 .3 .2M57 147.4v.5M57 140.2v.6M57 140.8v6.6M57 147.9v5.5"/>
<path d="M57 147.4h6.3M57 147.9h6.3M57 140.2h6.3M57 140.8h6.3M57.4 153.9v.8M57.4 154.7h133.9M57.4 153.9h5.9M63.9 153.9h6.6M63.9 147.4h6.6M63.9 147.9h6.6M63.9 140.2h6.6M63.9 140.8h6.6"/>
<path d="M71 153.9h6.6M71 147.4h6.6M71 147.9h6.6M71 140.2h6.6M71 140.8h6.6M78.2 153.9h6.6M78.2 147.4h6.6M78.2 147.9h6.6M78.2 140.2h6.6M78.2 140.8h6.6M85.3 153.9h6.6M85.3 147.4h6.6"/>
<path d="M85.3 147.9h6.6M85.3 140.2h6.6M85.3 140.8h6.6M92.5 153.9h6.5M92.5 147.4h6.5M92.5 147.9h6.5M92.5 140.2h6.5M92.5 140.8h6.5M99.6 153.9h6.6M99.6 147.4h6.6M99.6 147.9h6.6M99.6 140.2h6.6"/>
<path d="M99.6 140.8h6.6M106.7 153.9h6.6M106.7 147.4h6.6M106.7 147.9h6.6M106.7 140.2h6.6M106.7 140.8h6.6M113.9 153.9h6.6M113.9 147.4h6.6M113.9 147.9h6.6M113.9 140.2h6.6M113.9 140.8h6.6M121 153.9h6.6"/>
<path d="M121 147.4h6.6M121 147.9h6.6M121 140.2h6.6M121 140.8h6.6M128.2 153.9h6.6M128.2 147.4h6.6M128.2 147.9h6.6M128.2 140.2h6.6M128.2 140.8h6.6M135.3 153.9h6.6M135.3 147.4h6.6M135.3 147.9h6.6"/>
<path d="M135.3 140.2h6.6M135.3 140.8h6.6M142.5 153.9h6.5M142.5 147.4h6.5M142.5 147.9h6.5M142.5 140.2h6.5M142.5 140.8h6.5M149.6 153.9h6.6M149.6 147.4h6.6M149.6 147.9h6.6M149.6 140.2h6.6M149.6 140.8h6.6"/>
<path d="M156.7 153.9h6.6M156.7 147.4h6.6M156.7 147.9h6.6M156.7 140.2h6.6M156.7 140.8h6.6M163.9 153.9h6.6M163.9 147.4h6.6M163.9 147.9h6.6M163.9 140.2h6.6M163.9 140.8h6.6M171 153.9h6.6M171 147.4h6.6"/>
<path d="M171 147.9h6.6M171 140.2h6.6M171 140.8h6.6M178.2 153.9h6.6M178.2 147.4h6.6M178.2 147.9h6.6M178.2 140.2h6.6M178.2 140.8h6.6M185.3 153.9h6M185.3 147.4h6.4M185.3 147.9h6.4M185.3 140.2h6.4"/>
<path d="M185.3 140.8h6.4M191.3 153.9v.8M191.7 153.4l-.1 .3-.3 .2M191.7 147.4v.5M191.7 140.2v.6M191.7 153.4h.8M191.7 140.8v6.6M191.7 147.9v5.5M192.5 153.4a1.29 1.29 0 0 1-1.2 1.3M343.9 140l4.5 2.6M348.9 142.9l4.5 2.6M348.9 142l4.5 2.5"/>
<path d="M354 145.9l4.5 2.6M354 144.9l4.5 2.6M354 140.4l4.5 2.6M359 148.8l4.5 2.6M359 147.8l4.5 2.6M359 142.7l4.5 2.5M359 143.3l4.5 2.6M364.1 151.7l4.5 2.6M364.1 150.7l4.5 2.6M364.1 145.6l4.5 2.6M364.1 146.2l4.5 2.6M364.1 140.4l4.5 2.6"/>
<path d="M369.1 154.6l4.5 2.6M369.1 153.6l4.5 2.6M369.1 148.5l4.5 2.6M369.1 149.1l4.5 2.6M369.1 142.7l4.5 2.5M369.1 143.3l4.5 2.6M374.2 157.5l4.5 2.6M374.2 156.5l4.5 2.6M374.2 151.4l4.5 2.6M374.2 152.1l4.5 2.5M374.2 145.6l4.5 2.6M374.2 146.2l4.5 2.6"/>
<path d="M374.2 140.4l4.5 2.6M379.2 159.5l4.5 2.5M379.2 154.3l4.5 2.6M379.2 155l4.5 2.6M379.2 148.5l4.5 2.6M379.2 149.1l4.5 2.6M379.2 142.6l4.5 2.6M379.2 143.3l4.5 2.6M384.3 157.2l4.8 2.8M384.3 157.9l4.7 2.7M384.3 151.4l4.8 2.8M384.3 152.1l4.7 2.7"/>
<path d="M384.3 145.6l4.8 2.7M384.3 146.2l4.7 2.7M384.3 140.4l4.7 2.7M389.1 154.3a.23 .23 0 0 0-.2 .2 .23 .23 0 0 0 .2 .3M389.1 148.5a.23 .23 0 0 0-.2 .2 .23 .23 0 0 0 .2 .2M389.1 142.6a.23 .23 0 0 0-.2 .3 .23 .23 0 0 0 .2 .2M379.2 160.4l4.5 2.6M384.3 163.3l4.4 2.6M384.3 162.4l4.8 2.7a.51 .51 0 0 0-.4 .8M389.1 165.2h.1M389.1 160.1a.23 .23 0 0 0-.2 .3 .23 .23 0 0 0 .2 .2M389.1 165.2a.49 .49 0 0 0 .8 0"/>
<path d="M389.9 165.2a.79 .79 0 0 1-.4 .7 .79 .79 0 0 1-.8 0"/>
</g>
<text font-size="6.3" x="372.4" y="278.5">KO-K0</text>
<text font-size="5.6" x="361.3" y="239.1">PN-EN22768-mL</text>
<text font-size="4.9" x="302.4" y="232.4">RACKSYSTEM</text>
<g font-size="4.7" fill="#00f">
<text x="123.7" y="29.6">G</text>
<text x="47.9" y="100.6" transform="rotate(-90 47.9 100.6)">H</text>
</g>
<g font-size="4.7">
<text x="380.2" y="247.8">RKG24</text>
<text x="302.5" y="268.1">KRATA [50x50/D] H- G-</text>
<text x="310.1" y="272.6">W RAMCE FI D1</text>
</g>
<text font-size="3.9" x="362.3" y="253.8">A3</text>
<text font-size="3.2" x="354.9" y="267.2">SYMBOL</text>
<g font-size="2.4">
<text x="302.4" y="235.6">SPÓŁKA Z OGRANICZONĄ</text>
<text x="302.4" y="238.4">ODPOWIEDZIALNOŚCIĄ SP.K.</text>
<text x="300.7" y="244.7">Projekt jest własnością firmy</text>
<text x="300.7" y="247.5">RACKSYSTEM SPÓŁKA Z OGRANICZONĄ</text>
<text x="300.7" y="250.3">ODPOWIEDZIALNOŚCIĄ SP.K.</text>
<text x="300.7" y="253.1">I w żadnej części nie może być:</text>
<text x="300.7" y="256">kopiowany, udostępniany</text>
<text x="300.7" y="258.8">ani wykorzystywany jako</text>
<text x="300.7" y="261.6">dokumentacja przez firmy trzecie.</text>
</g>
<g font-size="2">
<text x="383.1" y="227.9">WYMIARY NIETOLEROWANE</text>
<text x="341" y="231.6">OSTRE</text>
<text x="359.5" y="228.9">NIE SKALUJ RYSUNKU</text>
<text x="383.1" y="230.4">WYKONAĆ WEDŁUG:</text>
<text x="341" y="234.1">KRAWĘDZIE</text>
<text x="341" y="236.6">STĘPIĆ</text>
<text x="339.9" y="245.4">WERSJA</text>
<text x="346.6" y="249.5">3</text>
<text x="340.6" y="257.7">2017-09-07</text>
<text x="340.7" y="253.8">DATA</text>
<text x="358.7" y="257.7">SKALA</text>
<text x="367" y="257.7">1:5</text>
<text x="373.9" y="253.8">WYKONAŁ:</text>
<text x="374.1" y="257.7">MASA ORIENTACYJNA:</text>
<text x="387.2" y="253.8">K.KASPERCZYK</text>
<text x="339.7" y="262.3">NR RYSUNKU</text>
<text x="358.7" y="261.7">ARKUSZ 2</text>
<text x="374.1" y="261.7">ELEMENT:</text>
<text x="301" y="266.4">TYTUŁ:</text>
</g>
<text font-size="1.3" x="359" y="244">SYMBOL 2</text>
</svg>
